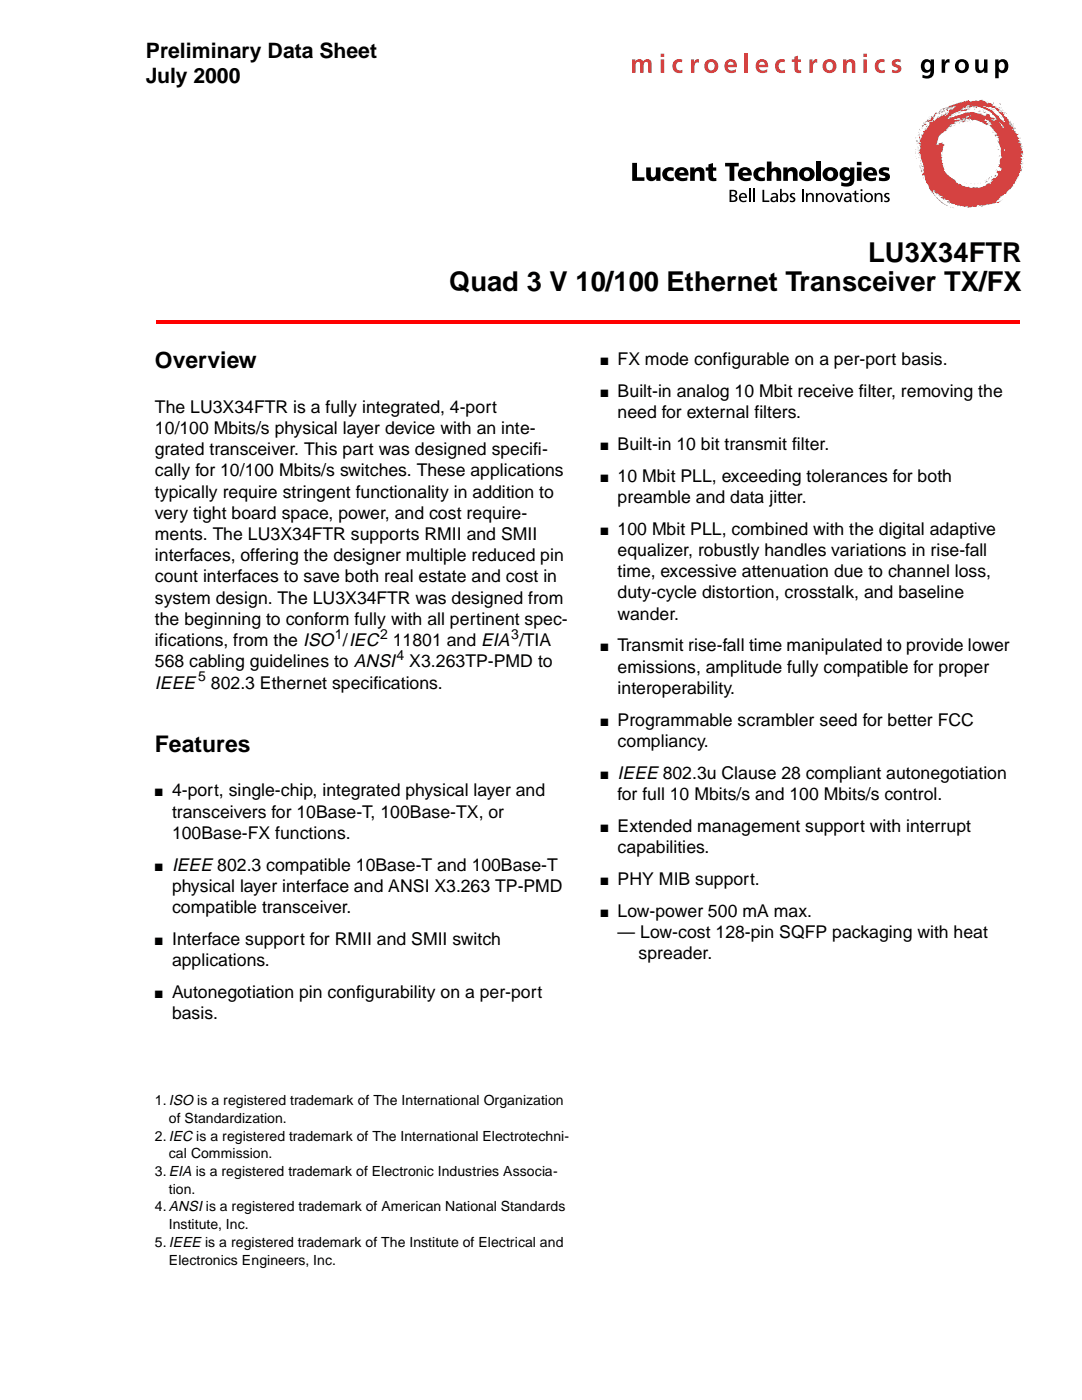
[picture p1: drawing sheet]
<svg xmlns="http://www.w3.org/2000/svg" width="216mm" height="279mm" viewBox="0 0 216 279" stroke-linecap="round" stroke-linejoin="round" font-family="sans-serif">
<g fill="#f00">
<path d="M31.2 63.9h.3v.7h-.3z" fill-rule="evenodd"/>
<path d="M203.2 63.9h.3v.7h-.3z" fill-rule="evenodd"/>
<path d="M31.5 63.9h171.7v.7h-171.7z" fill-rule="evenodd"/>
</g>
<path d="M125.7 10.6h78.8v31h-78.8z" fill-rule="evenodd" fill="#fff"/>
<g fill="#d54241">
<path d="M195.9 19.9h.1z"/>
<path d="M197.1 20.3l.2 .2z"/>
<path d="M188.8 21.6h.5a.24 .24 0 0 0-.2 .2 .24 .24 0 0 0 .1 .2l-.1 .2-.2-.2 .1-.1h-.3z"/>
<path d="M187.7 21.8h.2z"/>
<path d="M187.6 21.9v.1z"/>
<path d="M187.4 22h.2z"/>
<path d="M187.4 22.2l.3-.2 .1 .1-.3 .3z"/>
<path d="M187.8 22l.1 .1z"/>
<path d="M188.4 22l.1 .1-.1 .1z"/>
<path d="M198.1 20.5l.2 .1z"/>
<path d="M185.7 23.2l.3 .2 .2-.1 .5-.9 .4 .1-.5 .3v.2l.2-.1-.3 .3v.2l-.4 .1 .2 .1-.3 .4 .1 .2-.2-.1-.6 .3-.5-.1-.2 .2v-.2l.4-.4 .2 .2 .1-.2a.39 .39 0 0 0 .5-.2 .39 .39 0 0 0-.1-.5z"/>
<path d="M192.2 21.6h.1z"/>
<path d="M193.3 21.5l.3-.1v.2z"/>
<path d="M192.6 21.6h.2z"/>
<path d="M187.3 22.5h.3l-.3 .3 .1-.2h-.2z"/>
<path d="M199.4 20.7h.2v.2z"/>
<path d="M188.6 22.5l.2 .1h-.2z"/>
<path d="M189.1 22.4h.1z"/>
<path d="M194.4 21.7l.2 .1z"/>
<path d="M191.6 22.2h.1z"/>
<path d="M191.3 22.3v.1z"/>
<path d="M191.2 22.5l.4-.2 .1 .1-.3 .1 .1 .1z"/>
<path d="M185.3 23.4l.2-.1z"/>
<path d="M198.8 21.4h.1z"/>
<path d="M197.5 21.6l.1 .1z"/>
<path d="M196.1 21.8v.2z"/>
<path d="M190.4 22.8l.1-.1z"/>
<path d="M185.6 23.5l-.1 .1z"/>
<path d="M195.4 22l.1 .1z"/>
<path d="M199.3 21.5h.3l-.3 .1z"/>
<path d="M190.1 22.9h.1z"/>
<path d="M195.5 22.1l.2-.1z"/>
<path d="M195.2 22.2h.1z"/>
<path d="M199.7 21.5l.1 .1z"/>
<path d="M185 23.8h.2z"/>
<path d="M195.6 22.1l.2 .1z"/>
<path d="M196.2 22.1h.2z"/>
<path d="M195.3 22.3h.4z"/>
<path d="M190.6 23h.1z"/>
<path d="M198.3 21.8h.2z"/>
<path d="M198.1 21.9h.2z"/>
<path d="M189.8 23.3v.1z"/>
<path d="M196.1 22.3h.6l-.1 .2z"/>
<path d="M184.3 24.3h.2l-.1 .2z"/>
<path d="M199.5 22l.3 .1z"/>
<path d="M196.8 22.6h.2z"/>
<path d="M184.2 24.7h.2z"/>
<path d="M183.9 25h.3l.3-.4 .1 .2 .2-.1v.3a.66 .66 0 0 0-.8 .3l.1-.1z"/>
<path d="M200.5 22.4l.2 .1-.2-.1-.1 .2z"/>
<path d="M200.8 22.7h.1z"/>
<path d="M184.8 25.2l.3 .1-.2 .1z"/>
<path d="M199.4 23.1h.1z"/>
<path d="M192.8 24.1h.1z"/>
<path d="M184 25.5v.1z"/>
<path d="M199.7 23.2l.1 .1z"/>
<path d="M183.5 25.7v.3z"/>
<path d="M184.4 25.7v.1z"/>
<path d="M201.1 23.1l.1 .1z"/>
<path d="M199.7 23.5h.2z"/>
<path d="M183.3 26.4h.1z"/>
<path d="M183.5 26.8v.2z"/>
<path d="M183.1 27l.2-.2z"/>
<path d="M201.6 24.1l.2 .2z"/>
<path d="M183.5 27l.1 .7-.2-.1z"/>
<path d="M182.7 27.4l.1 .1z"/>
<path d="M182.6 27.5v.1z"/>
<path d="M201.5 24.7h.4l.1 .2z"/>
<path d="M202.1 24.7h.2z"/>
<path d="M202 25l.2-.1v.1z"/>
<path d="M182.7 28h.4v.3l-.3-.1z"/>
<path d="M202.2 25.1l.1 .1z"/>
<path d="M183 28.5h.1z"/>
<path d="M183 28.7v.1l-.1-.1z"/>
<path d="M183.1 29.3l.1 .1z"/>
<path d="M183.2 29.5v.1z"/>
<path d="M182.7 29.8l.1 .1z"/>
<path d="M203.2 26.6l.1 .2z"/>
<path d="M183.2 29.7v.2z"/>
<path d="M182.7 30.1l.1 .1z"/>
<path d="M182.6 30.4h.2z"/>
<path d="M182.7 30.6l.1 .1z"/>
<path d="M183.2 30.6h.2z"/>
<path d="M203.4 27.5h.2l.1 .1z"/>
<path d="M182.6 31.2h.2z"/>
<path d="M183.2 31.4l.1 .1z"/>
<path d="M183.5 31.4l.1 .2z"/>
<path d="M183.6 32l.1 .1z"/>
<path d="M183.6 32.2l.1 .1z"/>
<path d="M183.7 32.5l.1 .3z"/>
<path d="M204 29.6h.1z"/>
<path d="M183.8 32.9l.1 .1z"/>
<path d="M183.6 33v.2l-.1-.1z"/>
<path d="M183.8 33.1l.2-.1-.1 .1 .3 .2z"/>
<path d="M183.5 33.5l.1-.1 .2 .2z"/>
<path d="M204.1 30.8l.1 .1h-.2z"/>
<path d="M183.7 33.9h.3l-.1 .2 .2 .2h-.2l-.2-.1 .2-.2z"/>
<path d="M204.2 31.7l.1-.1z"/>
<path d="M184.3 35h.1z"/>
<path d="M184.4 35.2v.1z"/>
<path d="M204.1 32.3v.1z"/>
<path d="M184.3 35.4v.1z"/>
<path d="M184.1 35.4l.1 .3z"/>
<path d="M204 32.7l.2-.1z"/>
<path d="M203.9 32.7v.1z"/>
<path d="M204 33.3l.1 .1h-.1z"/>
<path d="M198.1 35.7l.2-.1-.1 .1z"/>
<path d="M203.1 35.5v.1z"/>
<path d="M186.4 38.9l.2 .2z"/>
<path d="M192.4 23.9l.3-.1v.2h-.2z"/>
<path d="M193.2 23.9h.3v.1z"/>
<path d="M191.7 24.1h1l-.4 .3z"/>
<path d="M193 23.9l.2 .1z"/>
<path d="M190.9 24.5l.1-.1z"/>
<path d="M191.3 24.6l.3-.2z"/>
<path d="M191.9 24.5h.3z"/>
<path d="M193 24.3h.2z"/>
<path d="M193.5 24.4h.1z"/>
<path d="M189.8 25h.1l-.2 .3h-.2z"/>
<path d="M190.1 25.2l.5-.3z"/>
<path d="M189.3 25.4v.2z"/>
<path d="M197.3 24.5h.2l.1 .2z"/>
<path d="M197.3 25l.1 .1z"/>
<path d="M198 26.2h.2z"/>
<path d="M198 26.5h.2z"/>
<path d="M199.1 29.2l-.1 .1z"/>
<path d="M188 30.9l.1 .1z"/>
<path d="M188 31.4l.1 .1z"/>
<path d="M199.1 29.8h.2z"/>
<path d="M199.5 31l.1 .1-.1 .1z"/>
<path d="M199.4 31.1l-.1 .1z"/>
<path d="M188.4 33.1l.2 .1z"/>
<path d="M199.2 32.8h.2z"/>
<path d="M198.8 33.8l.1 .1z"/>
<path d="M198.5 35.1l.2-.2 .1 .1-.2 .3-.2-.1z"/>
<path d="M197.8 35.1v.2z"/>
<path d="M197.4 35.4h.1l-.3 .4z"/>
<path d="M197.8 35.5h.2z"/>
<path d="M192.4 36.4h.2z"/>
<path d="M196.9 35.9v.1z"/>
<path d="M193.6 36.6l.3 .1z"/>
<path d="M196.6 36.3l.4-.1-.2 .2z"/>
<path d="M194.4 36.8l.2-.1z"/>
<path d="M186.9 38.8l.1 .1z"/>
<path d="M187.2 39l.1 .1z"/>
<path d="M186.6 39.1l.1 .1z"/>
<path d="M187.4 39.2l.1 .1z"/>
<path d="M186.9 39.3l.3 .4z"/>
<path d="M187.2 39.8l2 1.3-1.2-.6z"/>
<path d="M189.6 41.3l.3 .1z"/>
<path d="M189.9 41.4l.5 .1z"/>
<path d="M193.8 41.4h.1z"/>
<path d="M200 39.9l.1-.1z"/>
<path d="M187.9 21.8l1.4-.5 .1-.1h-.1l1.6-.6 1.3-.2 .2-.3 .3 .1 .2-.1v.1l.3-.2 .4 .3 1.3-.2a.44 .44 0 0 0 .7-.1h.6l-.1 .1 .8 .2-.1 .2 .1 .1h.8l.2 .2 .3 .1-.2 .2 .6 .1 .1 .2 .9 .5-.3 .1 .1 .3 .8-.3-.5 .4h.6a.24 .24 0 0 0-.1 .3 .24 .24 0 0 0 .3 .2l-.3 .1 .8 .5-.1 .1 .4 .3v.3l.3 .1-.3 .1 .5 .2h-.4l-.1 .2 .4 .1v.2l.2-.1-.1 .3h.4h-.3l.4 .1-.1 .2 .3-.1 .2 .2-.3-.1-.5 .3 .4-.1 .1 .4 .3 .1-.2 .1h.2l.1 .3 .3 .1v.2h-.2l.4 .6-.2 .4h.4l-.1 .2 .1-.1v.1l.1 .1-.5 .1 .7 .2-.1 .5 .4 .1h-.5v.2h.2v.3l.2 .1-.4 .2h.2a.37 .37 0 0 1 .4 .4 .37 .37 0 0 1-.5 .3l.3 .2-.1 .1 .2 .2-.5 .2v.2h.4l-.3 .2h.3l-.1 .2h-.2v.1l.2 .1-.3 .2 .2 .2-.2 .3 .2 .3-.2 .2h.2v.3l.2 .1-.2 .3-.1 .1h-.1l-.1 .2-.2 .1 .1 .3v.3h-.2l.1 .3-.2-.1-.7 1.3a.36 .36 0 0 0-.2 .6l-.3 .1v.2l-1 .8-.1 .4h-.3l-.2 .2-.7 .3 .1 .2-.3 .2-.1 .2-.6 .5 .4 .1 .8-.4-.2 .1a.62 .62 0 0 1-.7 .3l-2.1 .4-.2 .2-.2-.2v.2h-.3l-.2 .2h-.4l.4-.1 .1-.1-.3-.1h.2l-.5 .2-.4-.2a.71 .71 0 0 1-1.1 .3l-.8 .3-.3-.1 .3-.1-.3-.1-.6 .1-.1-.1h-.5l-.3-.2-.4 .2v-.3h-.5l.1-.1v-.1h-.4l-.5-.2h-.4l.3-.1-.2-.2-.1 .3h-.1l-.2-.3 .4-.1-.6-.2-.3 .1v-.2h.2l-.1-.2-.2 .2-.2-.2h-.3l-.3-.2 .6-.1-.2-.2-.7-.1 .1-.2h-.2v-.2l-.4 .1v-.2h-.2l-.3-.3 .4 .1v-.1l-.3-.3-.3 .3 .3 .5h-.2l-.1-.3-.2 .1v-.2l-.1-.3v.3l-.4-.8-.1-.5-.4-.3h.1l-.2-.3v-.3l-.3-.6a.37 .37 0 0 0-.3-.5h-.2l.1-.3a.4 .4 0 0 0 .2-.6l-.2-.2 .1-.1h.1l.1-.2-.3-.9 .2-.1-.3-.1-.3-1.5h-.2l.3-.2-.5-.3 .3-.4-.3-.1h.2v-.2a.32 .32 0 0 0 .1-.5l.1-.1-.3-.2h.3v-.1l-.5-.4 .2-.1 .2 .3 .1-.2-.2-.2v-.5l.3 .1-.1-.3 .4-.4-.3-.2 .1-.2 .1 .1 .2-.1 .2-.4-.2-.2 .5-.2-.1-.4 .2 .3 .2-.4 .3-.1-.1-.3h.2l.1-.3-.1-.3 .3-.1a.61 .61 0 0 0 .6-.5l.2 .2 .5-.5 .1-.3h.2l-.2 .2h.3l.6-.7-.1 .4 1.1-.7-.2 .3 .3 .1 .3-.6-.2-.1 .4-.5 .1 .2 .2-.1 .1 .1v-.1l.5-.3-.1-.2 .2 .1 .1-.2-.6 .1-.2 .3h-.4v-.1h.4v-.2l-.6 .2a.89 .89 0 0 0-1.1 .9l-.4 .1 .1-.3h.3v-.4zM188.4 23.1h.3l.1-.2zM186.4 24.1l.3 .1zM194.6 20.1l.2 .1zM189.8 22.9l-.1 .2h.1a.53 .53 0 0 0-.6 .5l-.1 .2 .5-.2-.1-.2 .1-.1h.1l-.1 .3 1.9-.7a4.7 4.7 0 0 1 3.3-.3l.9 .1-.1 .1 .3-.1-.2 .2 .7 .2h.4l-.1-.2a.53 .53 0 0 1 .6-.1 .53 .53 0 0 1 .3 .5l.1 .1 .9 .2-.4 .3-.1-.1-.3 .1 .4 .1v.1l.1-.1 .2 .1v-.2h.5l-.2-.1-.4-.7-.3-.2a1.65 1.65 0 0 0-1.2-.9l-1.6-.7-1.6-.2 .6 .1a.54 .54 0 0 1 .7 .4h-.2a1.96 1.96 0 0 0-1.5-.2l-.4 .1v-.2l.6-.1v-.1h.2l-.2-.1a.57 .57 0 0 0-.7 .5l-.4 .1-.2-.2-.4 .2 .3 .1-.1 .1-.4 .2 1.6-.3 .2 .1-.5 .1v.2l-.2 .1-.5-.1-.2 .2a.55 .55 0 0 0-.9 0zM196.1 21.1l.2 .2 1.4 .6h.4l-.2 .2 .5 .2 .1 .3 .8 .6 .1 .4 1 .8 .2-.2-.4-.1 .2-.1-.5-1h-.2l.2-.2a.58 .58 0 0 1-.7-.5l-.4-.3a.92 .92 0 0 0-.9-.5 .31 .31 0 0 0-.3-.2 .31 .31 0 0 0-.3 .1zM199.4 24.3l.3 .6v.2l.4 .2-.1 .1 .2 .2a1.63 1.63 0 0 0-.8-1.3zM198 24.7l.2 .1zM199.1 25.1v.1zM200.3 29.7l-.1 .4 .3 .1v-.3zM203.5 33.9l.1 .1 .1-.1zM196 40.9h.2zM192.8 23.3l-.1 .1a.39 .39 0 0 0 .4 .1 .39 .39 0 0 0 .2-.5zM193.4 23.1l.4 .1-.1-.1zM190.5 23.7l-.1 .3 1.5-.2h.3l.1 .1-.2 .1a.51 .51 0 0 0-.7 .2l-.9 .1-.4 .3 .4-.2 .2 .1v.1l-1 .2-.1 .2h-.1v.3l-.3 .1-.1 .2-.3 .3 .1 .1-.5 .2-1 .9-.3 1a.36 .36 0 0 1-.3 .5v.3h.4l.1-.3 .7-.2 .1 .3 .2 .1h.1l.1 .3-.4 .2 .1 .1-.2 .8a.36 .36 0 0 0-.3 .3 .36 .36 0 0 0 .2 .4l-.1 .8 .3 .4-.2 .2 .1 .3h.2l-.1 .3 .2 .2-.1 .4 .3 .4-.2 .2 1.3 1.2 .9 .5 .3 .4h-.2l.2 .2 .4 .2v.2l.4-.1 .5 .4 1 .3 .2-.1 .4 .2 .6-.1 1.2 .1 1.2-.5 .5-.4 .4-.1-.1 .3 .3-.3-.1-.1v-.1l.4-.1 .1-.3-.4 .2v-.2l.4-.2a1.01 1.01 0 0 0 .9-1.1l-.4-.2 .3-.1-.1-.3 .4 .1 .2-.1 .1 .2 .3-.7-.3 .1v-.2l-.4-.1 .5-.8-.2-.1v-.4l.1-.4 .3-.1-.2-1.3a3.3 3.3 0 0 0-.6-2v-.2l.3 .3-.2-.8h-.2l.2-.2-.5-.3v.3l-.2-.3 .5-.2-1.5-1.7v-.2h.4l-.2-.3a.63 .63 0 0 0-.6-.6l-.4-.2-.3 .3 .5 .1-.1 .2 .1 .2 .3 .1-.3 .3-1.7-1-.8-.2-.4 .3v-.2l-.5-.2h-1.9l-.1-.1z"/>
</g>
<g fill="#000">
<path d="M126.2 32.5h.9v2.9h1.5v.7h-2.4zM128.9 33.4h1v1.7a.46 .46 0 0 0 .8 .1l.2-1.8h.9v2.7h-.9v-.5a1.07 1.07 0 0 1-1.2 .5 1.07 1.07 0 0 1-.8-1zM132.4 33.9a1.82 1.82 0 0 1 2-.4v.7a.77 .77 0 0 0-1.1 0 .77 .77 0 0 0 0 1 .77 .77 0 0 0 1 .2l.1-.1 .1 .7a1.52 1.52 0 0 1-1.9-.2 1.52 1.52 0 0 1-.2-1.9zM137.7 33.4h.9v.5a1.07 1.07 0 0 1 1.2-.5 1.07 1.07 0 0 1 .8 1v1.7h-1v-1.7a.46 .46 0 0 0-.8-.1l-.2 1.8h-.9zM141.4 32.8l.9-.3v.9h.6v.7h-.6v1l.1 .4h.5l.1 .6a1.1 1.1 0 0 1-1.7-.9v-1.1h-.5v-.7h.6zM144.7 32.5h2.7v.7h-.9v2.9h-.9v-2.9h-.9zM152.1 37.9h.4v2.1h1v.3h-1.4zM150.6 33.9a1.82 1.82 0 0 1 2-.4l-.1 .7a.77 .77 0 0 0-1 0 .77 .77 0 0 0-.1 1 .77 .77 0 0 0 1 .2l.2-.1v.7a1.52 1.52 0 0 1-1.8-.2 1.52 1.52 0 0 1-.2-1.9zM153 32.2h.9v1.6a1.06 1.06 0 0 1 1.2-.4 1.06 1.06 0 0 1 .8 1v1.7h-1v-1.7a.46 .46 0 0 0-.8-.1l-.2 1.8h-.9zM156.3 33.4h.8v.5a1.07 1.07 0 0 1 1.2-.5 1.07 1.07 0 0 1 .8 1v1.7h-.9v-1.7a.46 .46 0 0 0-.8-.1l-.2 1.8h-.9zM157.8 38.6l.4-.1 .4 .1v.2l-.6 .1 .1 .3a.63 .63 0 0 1 .5 .4 .63 .63 0 0 1-.1 .6l-.4 .2-.5-.1v-.3l.4 .1 .3-.1-.1-.4a.62 .62 0 0 1-.5-.3 .62 .62 0 0 1 .1-.7zM160.8 38.5h.3v.3a.68 .68 0 0 1 .8-.3 .68 .68 0 0 1 .5 .8v1h-.3l-.2-1.5a.54 .54 0 0 0-.6 .1 .54 .54 0 0 0-.2 .6v.8h-.3z"/>
<path d="M162.8 38.5h.3v.3a.68 .68 0 0 1 .8-.3 .68 .68 0 0 1 .5 .8v1h-.3l-.2-1.5a.54 .54 0 0 0-.6 .1 .54 .54 0 0 0-.2 .6v.8h-.3zM162.9 32.2h.9v3.9h-.9zM170.5 38.1l.3-.1v.5h.5v.3h-.5l.1 1.1 .2 .2 .2-.1v.3h-.1a.52 .52 0 0 1-.7-.5v-1h-.4v-.3h.4zM174.5 38.5h.3v.3a.68 .68 0 0 1 .8-.3 .68 .68 0 0 1 .5 .8v1h-.3l-.2-1.5a.54 .54 0 0 0-.6 .1 .54 .54 0 0 0-.2 .6v.8h-.3zM175.6 33.7l.9-.3 .9 .1v.7l-.5-.2h-.6v.3l.3 .1a.91 .91 0 0 1 1 1 .91 .91 0 0 1-1.3 .8l-.9-.2v-.6l1.1 .1 .2-.2-.2-.2a1.07 1.07 0 0 1-1.1-1.2zM176.6 38.6l.4-.1 .5 .1-.1 .2-.6 .1 .1 .3a.63 .63 0 0 1 .6 .4 .63 .63 0 0 1-.2 .6l-.4 .2-.5-.1v-.3l.5 .1 .2-.1v-.4a.62 .62 0 0 1-.6-.3 .62 .62 0 0 1 .1-.7zM166.6 38.5h.4l.5 1.5 .5-1.5h.3l-.7 1.8h-.4z"/>
<path d="M134.9 33.9a1.42 1.42 0 0 1 1.7-.5 1.42 1.42 0 0 1 .8 1.6h-1.9a1.01 1.01 0 0 0 1.7 .3v.7a1.94 1.94 0 0 1-2.5-.8l-.1-.4zM135.8 34l-.3 .5h1.1l-.3-.5z"/>
<path d="M145.6 37.9a1.42 1.42 0 0 1 1.4 .3 .59 .59 0 0 1-.4 .9 .65 .65 0 0 1 .5 .8 .65 .65 0 0 1-.9 .4h-.6zM145.9 39.2v.8a.56 .56 0 0 0 .6 0 .56 .56 0 0 0 .2-.6zM145.9 38.2v.7a.62 .62 0 0 0 .8-.4l-.2-.3z"/>
<path d="M147.5 33.9a1.42 1.42 0 0 1 1.7-.5 1.42 1.42 0 0 1 .8 1.6h-1.8a1.01 1.01 0 0 0 1.6 .3v.7a1.94 1.94 0 0 1-2.5-.8l-.1-.4zM148.4 34l-.2 .5h1l-.2-.5z"/>
<path d="M153.9 38.7l.4-.2a.69 .69 0 0 1 .9 .7v1.1h-.3v-.2a.62 .62 0 0 1-.8 .3 .62 .62 0 0 1-.3-.8 .62 .62 0 0 1 .8-.4h.3l-.2-.4h-.4l-.4 .1zM154.2 39.6l-.1 .4 .3 .1a.49 .49 0 0 0 .5-.6z"/>
<path d="M155.7 37.7h.3v1.1a.82 .82 0 0 1 1.1-.1 .82 .82 0 0 1 .2 1.1 .75 .75 0 0 1-.6 .5 .75 .75 0 0 1-.7-.2v.2h-.3zM156.1 39a.59 .59 0 0 0-.1 .8 .59 .59 0 0 0 .9 .1 .59 .59 0 0 0 0-.9 .59 .59 0 0 0-.8 0z"/>
<path d="M159.7 33.9a1.54 1.54 0 0 1 2.1-.4 1.54 1.54 0 0 1 .5 2.1 1.54 1.54 0 0 1-2.2 .4 1.54 1.54 0 0 1-.4-2.1zM160.5 34.2a.7 .7 0 0 0 0 1 .7 .7 0 0 0 1 .1 .7 .7 0 0 0 0-1 .7 .7 0 0 0-1-.1z"/>
<path d="M164.4 33.9a1.54 1.54 0 0 1 2.1-.4 1.54 1.54 0 0 1 .5 2.1 1.54 1.54 0 0 1-2.2 .4 1.54 1.54 0 0 1-.4-2.1zM165.2 34.2a.7 .7 0 0 0 0 1 .7 .7 0 0 0 .9 .1 .7 .7 0 0 0 .1-1 .7 .7 0 0 0-1-.1z"/>
<path d="M164.7 39.4a.93 .93 0 0 1 1.8 0 .93 .93 0 0 1-1.8 0zM165.2 39a.6 .6 0 0 0 0 .9 .6 .6 0 0 0 .9-.2 .59 .59 0 0 0-.1-.8 .59 .59 0 0 0-.8 .1z"/>
<path d="M168.6 38.7l.3-.2a.69 .69 0 0 1 1 .7v1.1h-.3v-.2a.62 .62 0 0 1-.8 .3 .62 .62 0 0 1-.4-.8 .62 .62 0 0 1 .8-.4h.4l-.2-.4h-.5l-.3 .1zM168.8 39.6v.4l.3 .1a.49 .49 0 0 0 .5-.6z"/>
<path d="M167.9 33.6a1.13 1.13 0 0 1 1.7 .3v-.5h.9v2.4a1.4 1.4 0 0 1-2 1.4l-.7-.1 .1-.8 .5 .2a.81 .81 0 0 0 .9 0 .81 .81 0 0 0 .3-.9 1.23 1.23 0 0 1-1.6 .3 1.23 1.23 0 0 1-.4-1.6zM168.6 34.3a.61 .61 0 0 0 0 .9 .61 .61 0 0 0 .9-.2 .6 .6 0 0 0-.1-.8 .6 .6 0 0 0-.8 .1z"/>
<path d="M171 33.4h.9v2.7h-.9zM171 32.3h.9v.7h-.9z"/>
<path d="M171.7 38.5h.4v1.8h-.4zM171.7 37.8h.4v.3h-.4z"/>
<path d="M172.5 33.9a1.42 1.42 0 0 1 1.7-.5 1.42 1.42 0 0 1 .8 1.6h-1.8a1.01 1.01 0 0 0 1.6 .3v.7a1.94 1.94 0 0 1-2.5-.8v-.4zM173.4 34l-.2 .5h1l-.2-.5z"/>
<path d="M172.3 39.4a.95 .95 0 0 1 1.9 0 .95 .95 0 0 1-1.9 0zM172.9 39a.6 .6 0 0 0 0 .9 .6 .6 0 0 0 .9-.2 .59 .59 0 0 0-.2-.8 .59 .59 0 0 0-.7 .1z"/>
<path d="M147.7 38.7a.82 .82 0 0 1 1-.1 .82 .82 0 0 1 .4 .9h-1.3a.66 .66 0 0 0 .4 .6 .66 .66 0 0 0 .7-.2v.3a.99 .99 0 0 1-1.3-.2 .99 .99 0 0 1 .1-1.3zM148 38.8l-.2 .5h.9l-.2-.5z"/>
</g>
<path d="M149.6 37.7v2.6M150.5 37.7v2.6" fill="none" stroke="#000" stroke-width=".33"/>
<path d="M160.1 37.9v2.4" fill="none" stroke="#000" stroke-width=".35"/>
<g fill="#d54241">
<path d="M126.1 11.9h.7v.3a.92 .92 0 0 1 1.5 .1 .9 .9 0 0 1 1.1-.5 .9 .9 0 0 1 .6 1v1.7h-.7v-1.8l-.1-.3-.3-.1a.73 .73 0 0 0-.5 .9v1.3h-.7v-1.8l-.1-.3-.3-.1a.73 .73 0 0 0-.5 .9v1.3h-.7z"/>
<path d="M134.7 12.1l.8-.3 .6 .1v.5a.84 .84 0 0 0-1.2 .8 .84 .84 0 0 0 1.3 .7v.6a1.45 1.45 0 0 1-1.9-.5 1.45 1.45 0 0 1 .4-1.9z"/>
<path d="M137.9 11.9h.6v.6a.77 .77 0 0 1 .9-.7v.7a.58 .58 0 0 0-.8 .4v1.6h-.7z"/>
<path d="M148.5 10.6h.7v3.9h-.7z"/>
<path d="M155.1 12.1l.8-.3 .7 .1-.1 .5a.84 .84 0 0 0-1.1 .8 .84 .84 0 0 0 1.2 .7l.1 .6a1.45 1.45 0 0 1-1.9-.5 1.45 1.45 0 0 1 .3-1.9z"/>
<path d="M158.5 11.3l.7-.2v.8h.6v.5h-.6v1.4l.3 .3 .3-.1 .1 .5-.4 .1a.84 .84 0 0 1-1-.9v-1.3h-.5v-.5h.5z"/>
<path d="M161.5 11.9h.6v.6a.77 .77 0 0 1 1-.7v.7a.58 .58 0 0 0-.8 .4l-.1 1.6h-.7z"/>
<path d="M168.2 11.9h.7v.3a.99 .99 0 0 1 1.1-.3 .99 .99 0 0 1 .7 .9v1.7h-.7v-1.4a.54 .54 0 0 0-.2-.6 .54 .54 0 0 0-.6-.1 2.29 2.29 0 0 0-.3 2.1h-.7z"/>
<path d="M175 12.1l.8-.3 .7 .1v.5a.84 .84 0 0 0-1.2 .8 .84 .84 0 0 0 1.2 .7l.1 .6a1.45 1.45 0 0 1-1.9-.5 1.45 1.45 0 0 1 .3-1.9z"/>
<path d="M178.3 12l.7-.2 .7 .1v.5l-.4-.1a.46 .46 0 0 0-.6 .3l.1 .2a1.06 1.06 0 0 1 1 1.2 1.49 1.49 0 0 1-1.8 .5v-.6l.5 .2a.5 .5 0 0 0 .6-.3l-.1-.3a1.03 1.03 0 0 1-1-1.2z"/>
<path d="M131.8 11.9h.7v2.6h-.7zM131.8 10.7h.7v.7h-.7z"/>
<path d="M140.5 13.2a1.41 1.41 0 0 1 2.8 0 1.41 1.41 0 0 1-2.8 0zM141.4 12.6a.94 .94 0 0 0 .5 1.5 .88 .88 0 0 0 .7-.9 .88 .88 0 0 0-.7-.9z"/>
<path d="M145 12.1a1.29 1.29 0 0 1 1.5-.1 1.29 1.29 0 0 1 .6 1.4h-1.9a.94 .94 0 0 0 .7 .7 .94 .94 0 0 0 1-.3v.6a1.48 1.48 0 0 1-2.1-.3 1.48 1.48 0 0 1 .2-2zM145.4 12.5l-.2 .4h1.2a.58 .58 0 0 0-.3-.6 .58 .58 0 0 0-.7 .2z"/>
<path d="M151.2 12.1a1.29 1.29 0 0 1 1.5-.1 1.29 1.29 0 0 1 .6 1.4h-1.9a.94 .94 0 0 0 .7 .7 .94 .94 0 0 0 1-.3v.6a1.48 1.48 0 0 1-2-.3 1.48 1.48 0 0 1 .1-2zM151.6 12.5l-.2 .4h1.2a.58 .58 0 0 0-.3-.6 .58 .58 0 0 0-.7 .2z"/>
<path d="M164.1 13.2a1.41 1.41 0 0 1 2.8 0 1.41 1.41 0 0 1-2.8 0zM165 12.6a.94 .94 0 0 0 .5 1.5 .88 .88 0 0 0 .7-.9 .88 .88 0 0 0-.7-.9z"/>
<path d="M172.3 11.9h.7v2.6h-.7zM172.3 10.7h.7v.7h-.7z"/>
</g>
<g fill="#000">
<path d="M187.9 11.9h.6v.6a.77 .77 0 0 1 1-.7v.7a.58 .58 0 0 0-.8 .4l-.1 1.6h-.7zM194.6 11.9h.7v1.4a.54 .54 0 0 0 .1 .6 .54 .54 0 0 0 .6 .1 2.29 2.29 0 0 0 .3-2.1h.7v2.6h-.6v-.3a.99 .99 0 0 1-1.1 .3 .99 .99 0 0 1-.7-1z"/>
<path d="M184.1 12.1a1.02 1.02 0 0 1 1.6 .1v-.3h.7v2.4a1.49 1.49 0 0 1-2.4 1.2l.1-.6a.91 .91 0 0 0 1.1 .2 .91 .91 0 0 0 .5-1 1.09 1.09 0 0 1-1.4 .3 1.09 1.09 0 0 1-.6-1.2zM184.8 12.4a.93 .93 0 0 0 .3 1.6 .87 .87 0 0 0 .6-.8 .87 .87 0 0 0-.6-.9z"/>
<path d="M190.5 13.2a1.41 1.41 0 0 1 2.8 0 1.41 1.41 0 0 1-2.8 0zM191.4 12.6a.94 .94 0 0 0 .5 1.5 .88 .88 0 0 0 .7-.9 .88 .88 0 0 0-.7-.9z"/>
<path d="M198.6 11.9h.6v.3a1.11 1.11 0 0 1 1.4-.3 1.11 1.11 0 0 1 .6 1.3 1.13 1.13 0 0 1-.6 1.3 1.13 1.13 0 0 1-1.3-.3v1.4h-.7zM199.6 12.4a.97 .97 0 0 0 .3 1.7 .92 .92 0 0 0 .6-.9 .92 .92 0 0 0-.6-.9z"/>
</g>
<g fill="#fff">
<path d="M30.9 70.5h171.5v183.5h-171.5z" fill-rule="evenodd"/>
<path d="M30.9 206h82.6v12.7h-82.6z" fill-rule="evenodd"/>
</g>
<g font-size="5.5">
<text x="173.2" y="52.3">LU3X34FTR</text>
<text x="89.6" y="58.1">Quad 3 V 10/100 Ethernet Transceiver TX/FX</text>
</g>
<g font-size="4.6">
<text x="30.9" y="73.5">Overview</text>
<text x="30.9" y="150.1">Features</text>
</g>
<g font-size="4.2">
<text x="29.1" y="11.6">Preliminary Data Sheet</text>
<text x="29.1" y="16.5">July 2000</text>
</g>
<g font-size="3.6">
<text x="30.9" y="137.4">IEEE</text>
<text x="123.2" y="155.4">IEEE 802.3u Clause 28 compliant autonegotiation</text>
<text x="34.3" y="173.7">IEEE 802.3 compatible 10Base-T and 100Base-T</text>
</g>
<g font-size="3.5">
<text x="123.2" y="72.8">FX mode configurable on a per-port basis.</text>
<text x="30.9" y="82.3">The LU3X34FTR is a fully integrated, 4-port</text>
<text x="123.2" y="79.2">Built-in analog 10 Mbit receive filter, removing the</text>
<text x="123.2" y="83.4">need for external filters.</text>
<text x="30.9" y="86.6">10/100 Mbits/s physical layer device with an inte-</text>
<text x="123.2" y="89.8">Built-in 10 bit transmit filter.</text>
<text x="30.9" y="90.8">grated transceiver. This part was designed specifi-</text>
<text x="30.9" y="95.1">cally for 10/100 Mbits/s switches. These applications</text>
<text x="30.9" y="99.3">typically require stringent functionality in addition to</text>
<text x="123.2" y="96.1">10 Mbit PLL, exceeding tolerances for both</text>
<text x="123.2" y="100.4">preamble and data jitter.</text>
<text x="30.9" y="103.5">very tight board space, power, and cost require-</text>
<text x="30.9" y="107.8">ments. The LU3X34FTR supports RMII and SMII</text>
<text x="123.2" y="106.7">100 Mbit PLL, combined with the digital adaptive</text>
<text x="30.9" y="112">interfaces, offering the designer multiple reduced pin</text>
<text x="123.2" y="111">equalizer, robustly handles variations in rise-fall</text>
<text x="30.9" y="116.2">count interfaces to save both real estate and cost in</text>
<text x="123.2" y="115.2">time, excessive attenuation due to channel loss,</text>
<text x="123.2" y="119.4">duty-cycle distortion, crosstalk, and baseline</text>
<text x="30.9" y="120.5">system design. The LU3X34FTR was designed from</text>
<text x="30.9" y="124.7">the beginning to conform fully with all pertinent spec-</text>
<text x="123.2" y="123.7">wander.</text>
<text x="30.9" y="128.9">ifications, from the ISO /IEC</text>
<text x="78.4" y="128.9">11801 and EIA /TIA</text>
<text x="123.2" y="130">Transmit rise-fall time manipulated to provide lower</text>
<text x="30.9" y="133.2">568 cabling guidelines to ANSI</text>
<text x="42.1" y="137.4">802.3 Ethernet specifications.</text>
<text x="81.7" y="133.2">X3.263TP-PMD to</text>
<text x="123.2" y="134.2">emissions, amplitude fully compatible for proper</text>
<text x="123.2" y="138.5">interoperability.</text>
<text x="123.2" y="144.8">Programmable scrambler seed for better FCC</text>
<text x="123.2" y="149.1">compliancy.</text>
<text x="34.3" y="158.9">4-port, single-chip, integrated physical layer and</text>
<text x="123.2" y="159.6">for full 10 Mbits/s and 100 Mbits/s control.</text>
<text x="34.3" y="163.2">transceivers for 10Base-T, 100Base-TX, or</text>
<text x="34.3" y="167.4">100Base-FX functions.</text>
<text x="123.2" y="166">Extended management support with interrupt</text>
<text x="123.2" y="170.2">capabilities.</text>
<text x="34.3" y="178">physical layer interface and ANSI X3.263 TP-PMD</text>
<text x="123.2" y="176.6">PHY MIB support.</text>
<text x="34.3" y="182.2">compatible transceiver.</text>
<text x="123.2" y="182.9">Low-power 500 mA max.</text>
<text x="34.3" y="188.6">Interface support for RMII and SMII switch</text>
<text x="123.2" y="187.2">— Low-cost 128-pin SQFP packaging with heat</text>
<text x="127.4" y="191.4">spreader.</text>
<text x="34.3" y="192.8">applications.</text>
<text x="34.3" y="199.1">Autonegotiation pin configurability on a per-port</text>
<text x="34.3" y="203.4">basis.</text>
</g>
<g font-size="2.8">
<text x="66.8" y="127.5">1</text>
<text x="75.8" y="127.5">2</text>
<text x="79.1" y="131.8">4</text>
<text x="102" y="127.5">3</text>
<text x="39.6" y="136">5</text>
<text x="30.9" y="220.6">1.ISO is a registered trademark of The International Organization</text>
<text x="30.9" y="227.7">2.IEC is a registered trademark of The International Electrotechni-</text>
<text x="33.7" y="224.2">of Standardization.</text>
<text x="33.7" y="231.2">cal Commission.</text>
<text x="30.9" y="234.7">3.EIA is a registered trademark of Electronic Industries Associa-</text>
<text x="33.7" y="238.3">tion.</text>
<text x="30.9" y="241.8">4.ANSI is a registered trademark of American National Standards</text>
<text x="33.7" y="245.3">Institute, Inc.</text>
<text x="30.9" y="248.8">5.IEEE is a registered trademark of The Institute of Electrical and</text>
<text x="33.7" y="252.4">Electronics Engineers, Inc.</text>
</g>
<g font-size="2.1">
<text x="119.8" y="72.8">■</text>
<text x="119.8" y="79.2">■</text>
<text x="119.8" y="89.8">■</text>
<text x="119.8" y="96.1">■</text>
<text x="119.8" y="106.7">■</text>
<text x="119.8" y="130">■</text>
<text x="119.8" y="144.8">■</text>
<text x="119.8" y="155.4">■</text>
<text x="30.9" y="158.9">■</text>
<text x="119.8" y="166">■</text>
<text x="30.9" y="173.7">■</text>
<text x="119.8" y="176.6">■</text>
<text x="119.8" y="182.9">■</text>
<text x="30.9" y="188.6">■</text>
<text x="30.9" y="199.1">■</text>
</g>
</svg>
